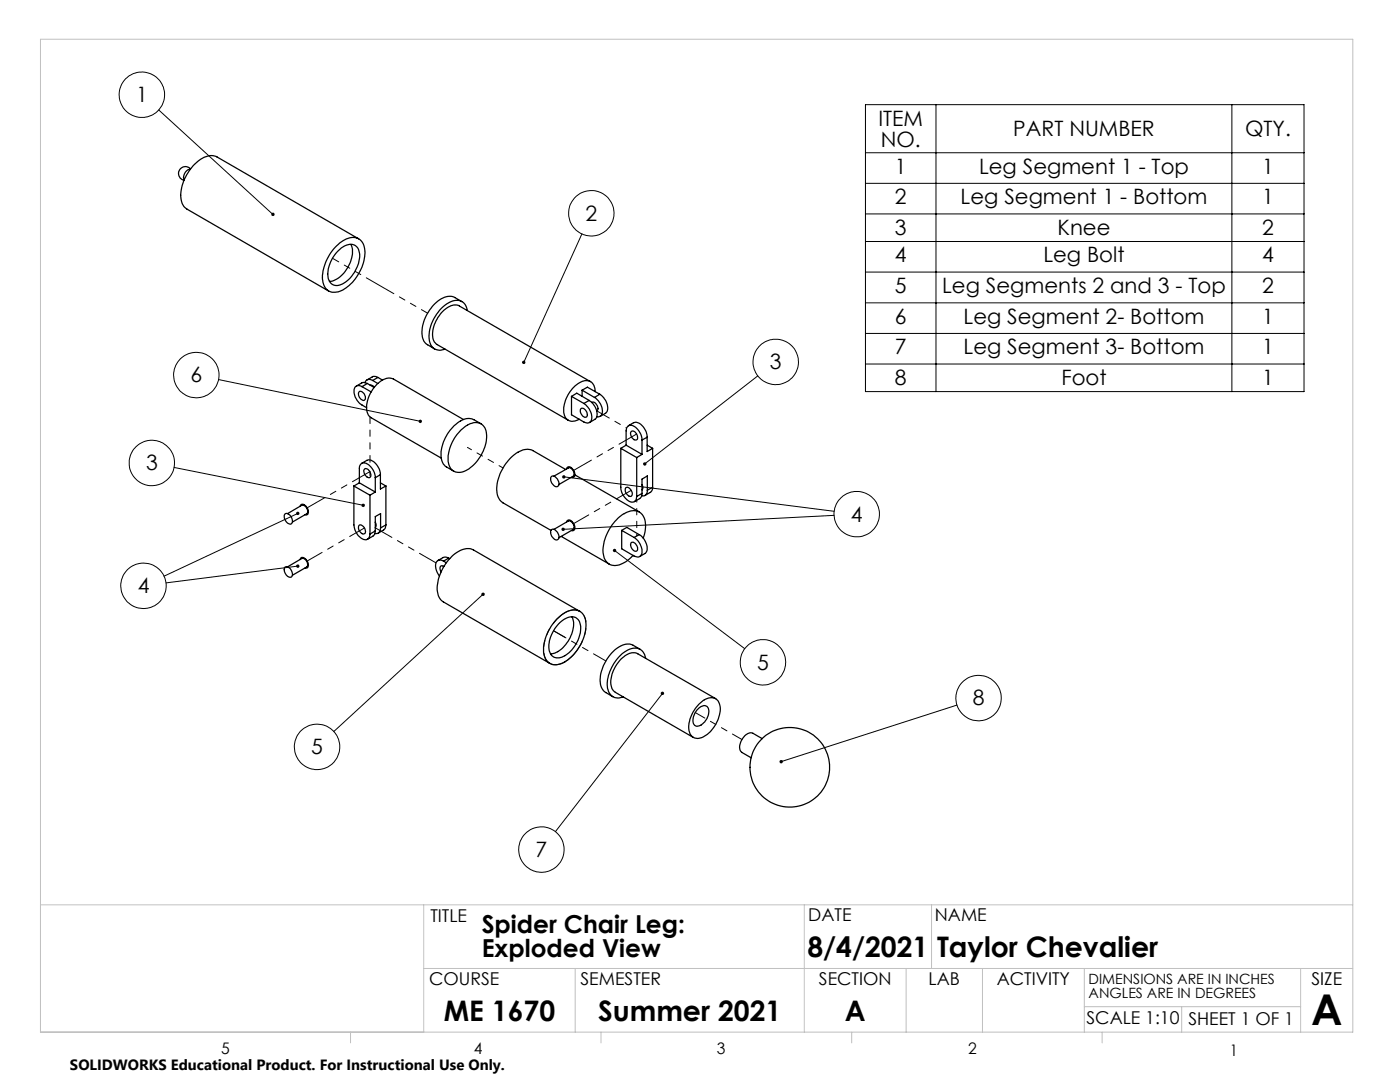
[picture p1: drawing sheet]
<svg xmlns="http://www.w3.org/2000/svg" width="279mm" height="216mm" viewBox="0 0 279 216" stroke-linecap="round" stroke-linejoin="round" font-family="sans-serif">
<g fill="none" stroke="#000" stroke-width=".2">
<path d="M31.7 21.9l22.8 20.9M172.7 20.9h87.5v57.2h-87.5zM172.7 30.5h87.5M172.7 36.6h87.5M186.8 20.9v57.2M245.9 20.9v57.2M116.1 46.7l-11.6 25.6M172.7 42.7h87.5M172.7 48.2h87.5M172.7 54.3h87.5M43.6 75.7l40.3 8.4M151.2 75l-22.5 17.6"/>
<path d="M172.7 60.4h87.5M172.7 66.5h87.5M172.7 72.6h87.5M34.7 93.3l37.8 7.5M112.5 95.1l54 6.9M59.4 102.4l-26.7 12.6M59.4 113l-26.3 3.3M96.4 118.6l-29.8 27.4M122.7 109.9l25.9 19.5M166.4 102.8l-54 2.8M132.2 138.4l-21.4 27.5M191 140.7l-35.1 11.3"/>
<circle cx="28.3" cy="18.9" r="4.5"/>
<circle cx="118" cy="42.5" r="4.5"/>
<circle cx="39.2" cy="74.8" r="4.5"/>
<circle cx="154.8" cy="72.2" r="4.5"/>
<circle cx="30.3" cy="92.4" r="4.5"/>
<circle cx="28.6" cy="116.9" r="4.5"/>
<circle cx="171" cy="102.6" r="4.5"/>
<circle cx="152.3" cy="132.2" r="4.5"/>
<circle cx="195.3" cy="139.3" r="4.5"/>
<circle cx="63.3" cy="149" r="4.5"/>
<circle cx="108.1" cy="169.5" r="4.5"/>
</g>
<g fill="none" stroke="#c0c0c0" stroke-width=".2">
<path d="M8.1 7.8h261.9v198.2h-261.9zM8.1 180.6h261.9M84.6 180.6v25.4M84.6 193.3h185.4M114.8 193.3v12.7M160.5 180.6v25.4M180.8 193.3v12.7M185.9 180.6v12.7M196.1 193.3v12.7M216.4 193.3v12.7M259.6 193.3v12.7M70 206v2.1"/>
<path d="M119.9 206v2.1M170 206v2.1M216.4 200.9h43.2M220 206v2.1M235.8 200.9v5.1"/>
</g>
<path d="M54.2 42.6a.34 .34 0 0 0 .1 .4 .34 .34 0 0 0 .4 0l-.2-.2 .2 .2 .1-.1a.33 .33 0 0 0-.2-.4 .33 .33 0 0 0-.4 .1zM104.2 72.1v.3l.1 .2 .2-.3-.1 .3a.33 .33 0 0 0 .4-.2 .33 .33 0 0 0-.1-.4 .33 .33 0 0 0-.5 .1zM128.4 92.4v.4l.3-.2-.3 .2a.34 .34 0 0 0 .5 0 .34 .34 0 0 0 0-.5 .34 .34 0 0 0-.5 .1zM122.4 109.6a.34 .34 0 0 0 .2 .6 .34 .34 0 0 0 .4-.4 .34 .34 0 0 0-.6-.2l.3 .3zM83.6 83.8a.34 .34 0 0 0 .1 .6 .34 .34 0 0 0 .5-.3h-.3h.3a.35 .35 0 0 0-.2-.3 .35 .35 0 0 0-.4 0zM72.2 100.6a.34 .34 0 0 0 .1 .5 .34 .34 0 0 0 .5-.2l-.3-.1 .3 .1a.34 .34 0 0 0-.2-.4 .34 .34 0 0 0-.4 .1zM96.2 118.3a.34 .34 0 0 0 0 .5 .34 .34 0 0 0 .4 0 .34 .34 0 0 0 .1-.4l-.3 .2 .3-.2zM132 138.1a.34 .34 0 0 0 0 .5 .34 .34 0 0 0 .5 0 .34 .34 0 0 0-.1-.5l-.2 .3 .2-.3zM155.7 151.7l-.1 .4 .3-.1-.3 .1a.33 .33 0 0 0 .4 .2 .33 .33 0 0 0 .2-.5 .33 .33 0 0 0-.5-.1zM112.3 94.9l-.1 .2h.3h-.3a.34 .34 0 0 0 .4 .4 .34 .34 0 0 0 .2-.5 .34 .34 0 0 0-.5-.1zM112.2 105.3l-.2 .4 .4-.1-.4 .1a.34 .34 0 0 0 .5 .2 .34 .34 0 0 0 .2-.4 .34 .34 0 0 0-.5-.2zM59.2 102.2a.33 .33 0 0 0 .2 .6 .33 .33 0 0 0 .3-.5l-.3 .1 .3-.1a.31 .31 0 0 0-.2-.2 .31 .31 0 0 0-.3 .1zM59.1 112.8a.33 .33 0 0 0 .3 .5 .33 .33 0 0 0 .4-.4l-.4 .1 .4-.1a.34 .34 0 0 0-.3-.3 .34 .34 0 0 0-.4 .2z" fill="#000"/>
<g fill="none" stroke="#000" stroke-width=".25">
<path d="M38 33.8a1.52 1.52 0 0 0-1.2 2M38 33.7a1.37 1.37 0 0 0-2.2 .2 1.37 1.37 0 0 0 .9 2M66.9 49.4a4.5 4.5 0 0 1 4.3-1.9 2.82 2.82 0 0 1 1.6 3.3 8.9 8.9 0 0 1-5.3 7.4 2.46 2.46 0 0 1-3.2-2.5 9.3 9.3 0 0 1 2.6-6.3zM67.3 50.2a3 3 0 0 1 3.6-1.2 3.2 3.2 0 0 1 .6 3.6 6 6 0 0 1-4.2 4.4 2.01 2.01 0 0 1-1.9-2.6 7 7 0 0 1 1.9-4.2zM70 48.8a5.5 5.5 0 0 1-1.1 5.4 4.5 4.5 0 0 1-3.1 2M71.6 47.7l-28.3-16.4a3.7 3.7 0 0 0-4.1 1.2 8.7 8.7 0 0 0-3 7.5 2.37 2.37 0 0 0 1.1 1.7l28.3 16.4M71.6 78.2a.82 .82 0 0 1 1.2 .8 .55 .55 0 0 1-.1 .8 .55 .55 0 0 1-.8-.2 1.2 1.2 0 0 1-.3-1.4zM72.2 77.2a1.05 1.05 0 0 0-1.2 0 1.05 1.05 0 0 0-.3 1.2 3.7 3.7 0 0 0 1.5 2.4l1 .6M72.2 77.2l1.9 1M73.3 76.5l-.9-.2-1.3 .7M73.3 76.5l-1.1 .7M73.3 76.5l1.4 .8"/>
<path d="M73.9 76.9h.3l.5 .4M74.4 75.9a.94 .94 0 0 0-1.6 .4M74.4 75.9l1 .6M75.4 75.3l-.9-.2-1.3 .7M75.4 75.3l-1 .6M75.4 75.3l.9 .5M92.2 60.2l-1.4-.8a3.5 3.5 0 0 0-4 1.2 7.5 7.5 0 0 0-2.3 7.1l.6 .9 1.6 1M93.3 61.9a2.29 2.29 0 0 0-1.5-1.9 2.29 2.29 0 0 0-2.3 .5 8 8 0 0 0-3.7 7.8 2.14 2.14 0 0 0 3 1.4M114.1 79.1v3.7l2.4 1.4a1.04 1.04 0 0 0 1.3 0 1.04 1.04 0 0 0 .3-1.3 3.5 3.5 0 0 0-1.6-2.4M114.1 79.1l2.4 1.4M114.1 79.1l1-.6 2.5 1.4M116.2 77.9l1-.6 2.5 1.4"/>
<path d="M116.2 77.9v1.2M116.2 77.9l2.4 1.4M117.6 79.9a3 3 0 0 1 1.3 3.6l-1.2 .8M117.6 79.9l-1.1 .6M117.9 76.2l-26.2-15.1a2.85 2.85 0 0 0-3.3 1 6 6 0 0 0-1.8 5.9l.6 .8 26.2 15.1M118.6 79.3a3 3 0 0 1 1.4 3.6l-.4 .2h-.5M118.8 78.1a1.9 1.9 0 0 0-1-2 1.9 1.9 0 0 0-2.2 .3 6.5 6.5 0 0 0-3 6.5 1.85 1.85 0 0 0 3 .7M119.7 78.7a3 3 0 0 1 1.3 3.6l-1.2 .8M119.7 78.7l-1.1 .6M70.6 97v7.7a3 3 0 0 0 2.5 3 1.03 1.03 0 0 0 .7-1.1M70.6 97l3.2 1.8M71.7 96.3l3.2 1.9"/>
<path d="M71.7 96.3l-1.1 .7M72.2 92.5l1-.6a2.18 2.18 0 0 1 2.4 1.6l.3 1.2M72.8 93.6a1.12 1.12 0 0 1 1 .5 1.12 1.12 0 0 1 0 1.2 1.18 1.18 0 0 1-1-1.7zM73.8 98.8v7.8M74.9 95.3a3 3 0 0 0-2.4-2.9 1.03 1.03 0 0 0-.8 1.1v2.8M74.9 95.3v2.9M74.9 98.2l-1.1 .6M75.9 94.7l-1 .6M75.9 94.7v2.9l1.1-.6M75.9 96.3l1.1 .7M77 97v7.7M92 85.8a3.6 3.6 0 0 1 4.1-1.2 3.7 3.7 0 0 1 .8 4.2 7.7 7.7 0 0 1-4.9 5.4 2.19 2.19 0 0 1-2.6-2.5 8.5 8.5 0 0 1 2.6-5.9z"/>
<path d="M92.5 83.7l-14-8.1a3.2 3.2 0 0 0-3.6 1.4 6.2 6.2 0 0 0-1.6 5.3l.2 .5 .5 .5 14.1 8.1M96 84.6l-1.4-.9a3.1 3.1 0 0 0-3.7 1 7.8 7.8 0 0 0-2.7 7.2l.3 .7 .4 .4 1.7 1M110 95.1a.69 .69 0 0 1 1.1 .4 1.12 1.12 0 0 1 .2 1.6 1.44 1.44 0 0 1-1.3-2zM110.6 95l2.8-1.6a1.08 1.08 0 0 1 1 1.6l-2.9 1.7M112.9 93.7l-6.5-3.8a3.5 3.5 0 0 0-4 1 8.8 8.8 0 0 0-3.1 7.9l.5 1 .6 .5 9.6 5.5M113.1 93.6a.64 .64 0 0 1 .6-.5 .64 .64 0 0 1 .6 .5 .99 .99 0 0 1 0 1.7l-.2-.1M114.7 94.8l12.9 7.4M116 81.5a1.12 1.12 0 0 1 1 .5 1.12 1.12 0 0 1 0 1.2 1.21 1.21 0 0 1-1-1.7zM118.1 80.3a1.14 1.14 0 0 1 1.2 1.5l-.2 .2M123.9 89.5v7.7a3.1 3.1 0 0 0 2.3 3 .93 .93 0 0 0 .9-1.1M123.9 89.5l3.2 1.8M124.8 97.4a.95 .95 0 0 1 1.4 .8 .54 .54 0 0 1-.2 .8 .54 .54 0 0 1-.8-.3 1.26 1.26 0 0 1-.4-1.3z"/>
<path d="M125 88.8l3.1 1.9M125 88.8l-1.1 .7M125.4 84.9l1-.6a2.18 2.18 0 0 1 2.5 1.7l.3 1.2M125.9 86.1a.89 .89 0 0 1 1.3 .9 .52 .52 0 0 1-.2 .8 .52 .52 0 0 1-.7-.3 1.26 1.26 0 0 1-.4-1.4zM127.1 91.3v7.8M128.1 87.8a3 3 0 0 0-2.4-3 1.1 1.1 0 0 0-.7 1.2v2.8M128.1 96.7a.84 .84 0 0 1 0 1.1M128.1 98.5l-.2 .7-1.3 .9M128.1 87.8v2.9M128.1 98.5l-1 .6M128.1 90.7l-1 .6M129.2 87.2l-1.1 .6"/>
<path d="M129.2 87.2v2.9l1-.6M129.2 88.8l1 .7M129.2 97.8a.96 .96 0 0 1-1.1 1.2M129.2 97.8v-2.8l-1.1 .6v2.9M130.2 97.2v.4l-.3 .5-1.2 .7M130.2 89.5v7.7M130.2 97.2l-1 .6M56.9 113.1a1.31 1.31 0 0 1 1.2 .7 1.31 1.31 0 0 1 0 1.4 1.44 1.44 0 0 1-1.2-2.1zM56.9 102.5a1.31 1.31 0 0 1 1.2 .7 1.31 1.31 0 0 1 0 1.4 1.44 1.44 0 0 1-1.2-2.1zM57.4 113.1l2.8-1.7a1.11 1.11 0 0 1 1 1.7l-2.9 1.7M57.4 102.5l2.8-1.7a1.13 1.13 0 0 1 1 1.7l-2.9 1.7M59.9 111.7a.58 .58 0 0 1 .5-.5 .58 .58 0 0 1 .6 .3 1.23 1.23 0 0 1 .2 1.8h-.3"/>
<path d="M59.9 101a.58 .58 0 0 1 .5-.4 .58 .58 0 0 1 .6 .3 1.23 1.23 0 0 1 .2 1.8h-.3M71.7 104.8a1.11 1.11 0 0 1 1 .5 1.11 1.11 0 0 1 0 1.2 1.21 1.21 0 0 1-1.1-1.6zM74.9 104.2a.94 .94 0 0 1 0 1.1M74.9 105.9l-.1 .7-.2 .3-1.3 .7M74.9 105.9l-1.1 .7M76 105.3a.92 .92 0 0 1-1.2 1.1M76 105.3v-2.8l-1.1 .6v2.8M77 104.7l-.2 .8-1.3 .9M77 104.7l-1 .6M88.5 112a1.03 1.03 0 0 0-1.3 0 1.03 1.03 0 0 0-.2 1.2l.3 1.1 .4 .6M88.5 112l.6 .3M88.6 113a.48 .48 0 0 0-.7 0 .48 .48 0 0 0-.1 .6l.2 .5"/>
<path d="M89.5 111.4l-.6-.2h-.5l-1 .7M89.5 111.4l.2 .1M89.5 111.4l-1 .6M110 105.8a.69 .69 0 0 1 1.1 .3 .99 .99 0 0 1 0 1.6 1.51 1.51 0 0 1-1.1-1.9zM110.6 105.6l2.8-1.6a1.12 1.12 0 0 1 1 1.7l-2.9 1.6M112 107l9.6 5.6M113.1 104.2a.64 .64 0 0 1 .6-.5 .64 .64 0 0 1 .6 .5 .99 .99 0 0 1 0 1.7h-.2M124.1 105.8v3.7l2.4 1.4a1 1 0 0 0 1.2 .1 1 1 0 0 0 .4-1.1v-.3a3.7 3.7 0 0 0-1.6-2.4M124.1 105.8l1-.6 2.5 1.5M124.1 105.8l2.4 1.4M125.9 108.3a1.1 1.1 0 0 1 1.3 1.4 .6 .6 0 0 1-.6 .3 .6 .6 0 0 1-.4-.5 1.25 1.25 0 0 1-.3-1.2zM127.6 106.7a3.1 3.1 0 0 1 1.4 3.4l-.2 .3-1.1 .7"/>
<path d="M127.6 106.7l-1.1 .5M128.4 107.4a4.8 4.8 0 0 0-.4-5 2.68 2.68 0 0 0-3.4 .1 9 9 0 0 0-4.2 8.2 2.38 2.38 0 0 0 3.8 1.7l.7-.3 1.5-1.3M111.1 123.5a4.6 4.6 0 0 1 4-1.7 2.68 2.68 0 0 1 1.8 3.1 9.1 9.1 0 0 1-5.1 7.6 2.44 2.44 0 0 1-3.3-2.7 9.3 9.3 0 0 1 2.6-6.3zM111.5 124.5a3.3 3.3 0 0 1 3.4-1.3 3.1 3.1 0 0 1 .7 3.8 6.1 6.1 0 0 1-4 4.3 1.88 1.88 0 0 1-2.1-2.4 7 7 0 0 1 2-4.4zM114.1 123.1a5 5 0 0 1-.7 4.9 4.7 4.7 0 0 1-3.5 2.5M115.7 122l-21.2-12.3a3.6 3.6 0 0 0-4 1 9.1 9.1 0 0 0-3.2 7.6 2.48 2.48 0 0 0 1.2 1.8l21.2 12.3M127.8 129.6l-1.4-.8a3.5 3.5 0 0 0-4 1.2 8 8 0 0 0-2.5 6.8l.5 1 1.9 1.2M128.8 131.3a2.28 2.28 0 0 0-1.4-1.9 2.28 2.28 0 0 0-2.4 .5 8.3 8.3 0 0 0-3.8 7.5 2.15 2.15 0 0 0 3.2 1.7M142.8 139.4l-15.5-8.9a2.73 2.73 0 0 0-3.1 .8 6.3 6.3 0 0 0-2.1 5.9l.3 .6 .4 .3 15.6 9M139.1 141.7a1.38 1.38 0 0 1 2.2-.4 2.99 2.99 0 0 1-2.2 3.6 1.34 1.34 0 0 1-.7-2zM139.5 140.5a2.98 2.98 0 0 1 3.4-1 3 3 0 0 1 .6 3.5 5.7 5.7 0 0 1-4.3 4.4 1.97 1.97 0 0 1-1.8-2.5 7.3 7.3 0 0 1 2.1-4.4zM152.1 147.4l-1.8-1.1a1.78 1.78 0 0 0-2.1 1.1 2.06 2.06 0 0 0-.1 2.7l1.8 1.1"/>
<circle cx="157.6" cy="153.1" r="7.9"/>
</g>
<path d="M112.7 132.1a2.55 2.55 0 0 1-3.8-.7 7.5 7.5 0 0 1 1.7-7.2 5.2 5.2 0 0 1 4.6-2.5 2.95 2.95 0 0 1 1.7 3.6 9.5 9.5 0 0 1-4.2 6.8" fill="none" stroke="#000" stroke-width=".2" stroke-dasharray="6.3 1.3 1.3 1.3 1.3 1.3" stroke-dashoffset=".7"/>
<path d="M66.4 51.5l18.9 11" fill="none" stroke="#000" stroke-width=".2" stroke-dasharray="6.3 1.3 1.3 1.3 1.3 1.3" stroke-dashoffset="4.9"/>
<path d="M119.1 82l6 3.4" fill="none" stroke="#000" stroke-width=".2" stroke-dasharray="6.3 1.3 1.3 1.3 1.3 1.3" stroke-dashoffset="3.4"/>
<path d="M126 97.8l-11.5 6.7M72.8 105.3l-11.5 6.6" fill="none" stroke="#000" stroke-width=".2" stroke-dasharray="6.3 1.3 1.3 1.3 1.3 1.3" stroke-dashoffset="2.9"/>
<path d="M73.8 94.1l-12.5 7.2M127.1 86.6l-12.6 7.3" fill="none" stroke="#000" stroke-width=".2" stroke-dasharray="6.3 1.3 1.3 1.3 1.3 1.3" stroke-dashoffset="2.3"/>
<path d="M127.1 99.8v7.1" fill="none" stroke="#000" stroke-width=".2" stroke-dasharray="6.3 1.3 1.3 1.3 1.3 1.3" stroke-dashoffset="6"/>
<path d="M100.4 93.4l-7.1-4.1" fill="none" stroke="#000" stroke-width=".2" stroke-dasharray="6.3 1.3 1.3 1.3 1.3 1.3" stroke-dashoffset="5.4"/>
<path d="M73.8 83.1v9.2" fill="none" stroke="#000" stroke-width=".2" stroke-dasharray="6.3 1.3 1.3 1.3 1.3 1.3" stroke-dashoffset="5"/>
<path d="M73.8 94.1v.8M88.5 113.2l-.2-.1M112.7 127.2l-2.2-1.3" fill="none" stroke="#000" stroke-width=".2" stroke-dasharray="6.3 1.3 1.3 1.3 1.3 1.3"/>
<path d="M87 112.3l-12.1-7" fill="none" stroke="#000" stroke-width=".2" stroke-dasharray="6.3 1.3 1.3 1.3 1.3 1.3" stroke-dashoffset="2.5"/>
<path d="M110.5 125.9l10.4 6" fill="none" stroke="#000" stroke-width=".2" stroke-dasharray="6.3 1.3 1.3 1.3 1.3 1.3" stroke-dashoffset="3.5"/>
<path d="M148.1 147.6l-9.3-5.4" fill="none" stroke="#000" stroke-width=".2" stroke-dasharray="6.3 1.3 1.3 1.3 1.3 1.3" stroke-dashoffset="4.1"/>
<text font-size="8.5" x="261.7" y="204.6">A</text>
<g font-size="5.6">
<text x="161.1" y="191">8/4/2021</text>
<text x="187" y="191">Taylor Chevalier</text>
<text x="88.6" y="203.8">ME 1670</text>
<text x="119.4" y="203.7">Summer 2021</text>
<text x="168.6" y="203.7">A</text>
</g>
<g font-size="4.9">
<text x="96.1" y="186.1">Spider Chair Leg:</text>
<text x="96.1" y="191">Exploded View</text>
</g>
<g font-size="4.2">
<text x="27.2" y="20.4">1</text>
<text x="175.3" y="25.1">ITEM</text>
<text x="175.8" y="29.2">NO.</text>
<text x="202.2" y="27.2">PART NUMBER</text>
<text x="248.5" y="27.2">QTY.</text>
<text x="178.6" y="34.6">1</text>
<text x="195.4" y="34.6">Leg Segment 1 - Top</text>
<text x="251.9" y="34.6">1</text>
<text x="178.6" y="40.8">2</text>
<text x="191.7" y="40.8">Leg Segment 1 - Bottom</text>
<text x="251.9" y="40.8">1</text>
<text x="116.9" y="44">2</text>
<text x="178.6" y="47">3</text>
<text x="211.1" y="47">Knee</text>
<text x="251.9" y="47">2</text>
<text x="178.6" y="52.4">4</text>
<text x="208.2" y="52.4">Leg Bolt</text>
<text x="251.9" y="52.4">4</text>
<text x="178.6" y="58.5">5</text>
<text x="188" y="58.5">Leg Segments 2 and 3 - Top</text>
<text x="251.9" y="58.5">2</text>
<text x="178.6" y="64.6">6</text>
<text x="192.3" y="64.6">Leg Segment 2- Bottom</text>
<text x="251.9" y="64.6">1</text>
<text x="178.6" y="70.7">7</text>
<text x="192.3" y="70.7">Leg Segment 3- Bottom</text>
<text x="251.9" y="70.7">1</text>
<text x="38" y="76.3">6</text>
<text x="153.7" y="73.7">3</text>
<text x="178.6" y="76.9">8</text>
<text x="211.8" y="76.9">Foot</text>
<text x="251.9" y="76.9">1</text>
<text x="29.1" y="93.9">3</text>
<text x="169.8" y="104.1">4</text>
<text x="27.5" y="118.4">4</text>
<text x="151.1" y="133.6">5</text>
<text x="194.1" y="140.8">8</text>
<text x="62.1" y="150.5">5</text>
<text x="106.9" y="171">7</text>
</g>
<g font-size="3.5">
<text x="85.9" y="183.9">TITLE</text>
<text x="161.3" y="183.8">DATE</text>
<text x="186.6" y="183.8">NAME</text>
<text x="85.6" y="196.5">COURSE</text>
<text x="115.9" y="196.5">SEMESTER</text>
<text x="163.4" y="196.5">SECTION</text>
<text x="185.3" y="196.5">LAB</text>
<text x="198.9" y="196.5">ACTIVITY</text>
<text x="261.7" y="196.5">SIZE</text>
<text x="216.8" y="204.4">SCALE 1:10</text>
<text x="237.2" y="204.4">SHEET 1 OF 1</text>
</g>
<g font-size="3.2">
<text x="44.2" y="210.4">5</text>
<text x="94.6" y="210.3">4</text>
<text x="143.1" y="210.4">3</text>
<text x="193.2" y="210.3">2</text>
<text x="245.4" y="210.6">1</text>
</g>
<text font-size="3" x="14" y="213.5">SOLIDWORKS Educational Product. For Instructional Use Only.</text>
<g font-size="2.8">
<text x="217.2" y="196.4">DIMENSIONS ARE IN INCHES</text>
<text x="217.2" y="199.2">ANGLES ARE IN DEGREES</text>
</g>
</svg>
